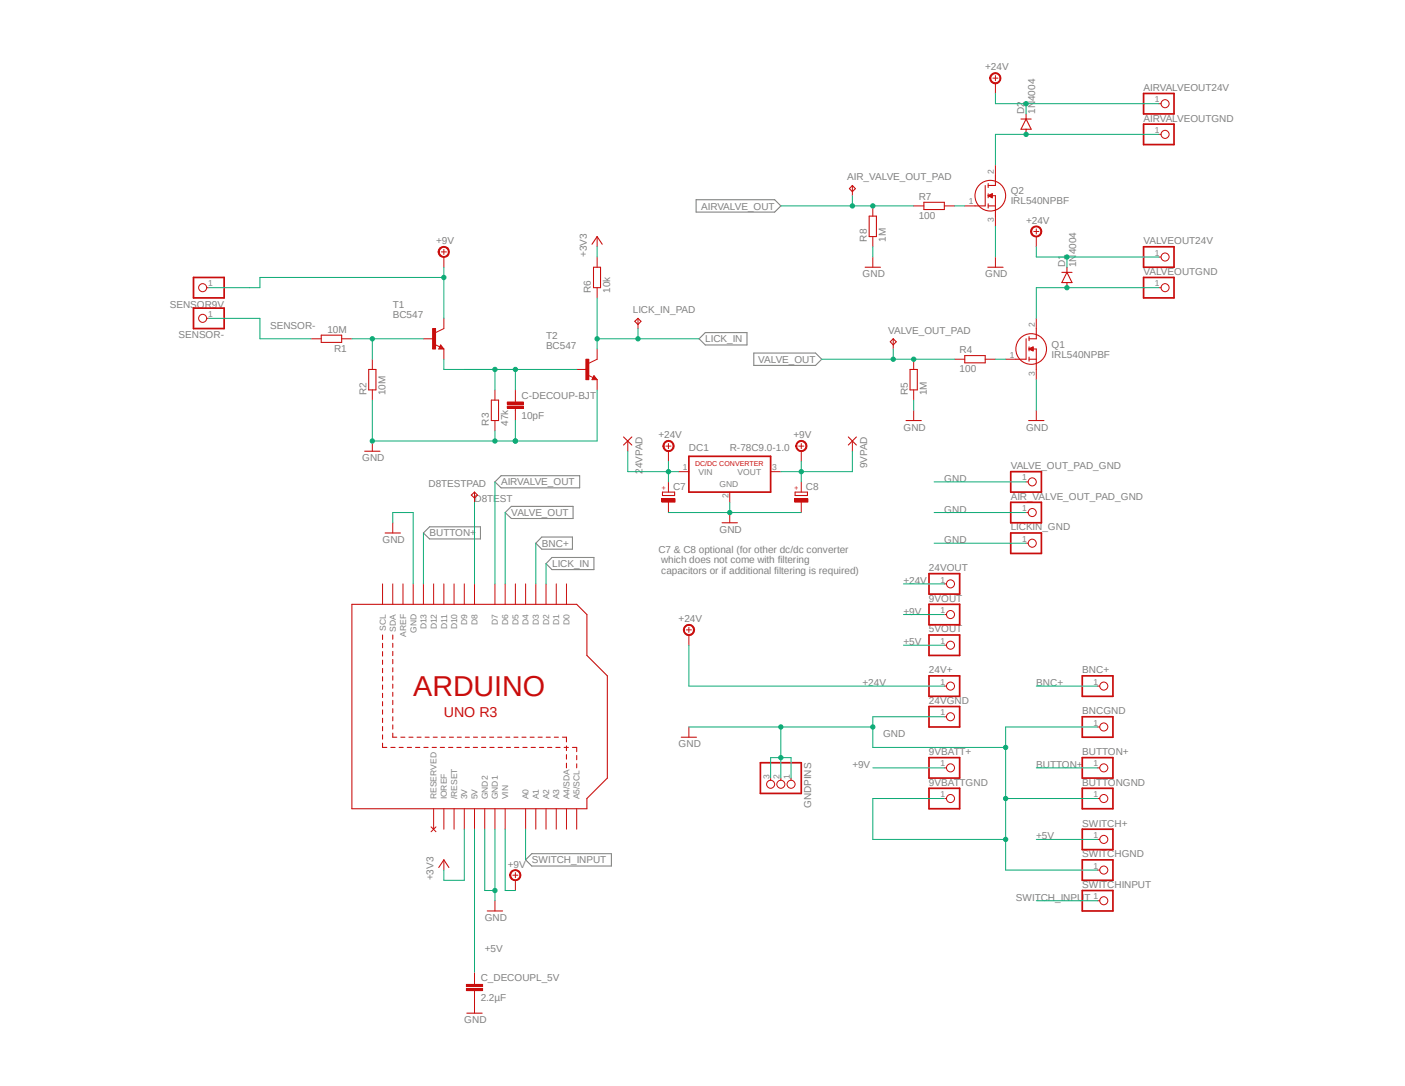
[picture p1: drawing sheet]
<svg xmlns="http://www.w3.org/2000/svg" width="279mm" height="216mm" viewBox="0 0 279 216" stroke-linecap="round" stroke-linejoin="round" font-family="sans-serif">
<path d="M33 11.9l213.4 192.1M246.4 11.9l-213.4 192.1" fill="none" stroke="#fff" stroke-width=".2"/>
<path d="M138.4 39.7h15.7l1.2 1.2-1.2 1.3h-15.7zM139 67.4l1.3-1.3h8.2v2.5h-8.2zM149.9 70.2h12.3l1.2 1.2-1.2 1.2h-12.3zM98.4 95.8l1.3-1.2h15.6v2.4h-15.6zM84.2 106l1.2-1.3h10.1v2.4h-10.1zM100.5 101.9l1.2-1.2h12.3v2.4h-12.3zM107.7 106.8h6.1v2.4h-6.1l-1.1-1.2zM109.8 110.8h8.3v2.4h-8.3l-1.2-1.1zM105.7 169.7h15.9v2.5h-15.9l-1.2-1.3z" fill="none" stroke="#808080" stroke-width=".21"/>
<g fill="none" stroke="#c90d0c" stroke-width=".21">
<path d="M63.9 66.6h4v1.5h-4zM73.3 73.4h1.5v4.1h-1.5zM97.7 79.5h1.4v4.1h-1.4zM72.5 89.7h3.1M70 120.1h44.7l2 2.1v8.1l4.1 4.1v20.3l-4.1 4v2.1h-46.7zM76.1 126.2v.9M76.1 127.9v.9M76.1 129.5v.9M76.1 131.2v.9M76.1 132.9v.8M76.1 134.5v.9M76.1 136.2v.8"/>
<path d="M76.1 137.8v.9M76.1 139.5v.8M78.1 126.2v.9M78.1 127.9v.8M78.1 129.5v.8M78.1 131.1v.9M78.1 132.8v.8M78.1 134.4v.8M78.1 136v.8M78.1 137.6v.8M78.1 139.2v.9M76.1 141.1v.9"/>
<path d="M76.1 142.8v.8M76.1 144.4v.9M76.1 146.1v.8M76.1 147.7v.9h.8M77.7 148.6h.9M78.1 140.9v.8M78.1 142.5v.8M78.1 144.1v.8M78.1 145.8v.8h.8M79.4 148.6h.8M79.7 146.6h.8M81 148.6h.8"/>
<path d="M81.3 146.6h.8M82.6 148.6h.9M82.9 146.6h.8M84.3 148.6h.8M84.5 146.6h.8M85.9 148.6h.9M86.1 146.6h.9M87.5 148.6h.9M87.8 146.6h.8M89.2 148.6h.8M89.4 146.6h.8M90.8 148.6h.9"/>
<path d="M90.9 146.6h.8M92.5 148.6h.8M92.5 146.6h.8M94.1 148.6h.9M94.1 146.6h.9M95.8 148.6h.8M95.8 146.6h.8M97.4 146.6h.8M97.4 148.6h.9M99 146.6h.8M99.1 148.6h.8M100.6 146.6h.8"/>
<path d="M100.7 148.6h.8M102.2 146.6h.8M102.3 148.6h.9M103.8 146.6h.8M104 148.6h.8M105.4 146.6h.8M105.6 148.6h.9M107 146.6h.8M107.3 148.6h.8M108.6 146.6h.8M108.9 148.6h.8M110.2 146.6h.8"/>
<path d="M110.5 148.6h.9M111.8 146.6h.8v.9M112.2 148.6h.8M112.6 148.3v.9M112.6 150v.9M112.6 151.7v1M113.8 148.6h.9v.8M114.7 150.2v.8M114.7 151.8v.9M92.8 201.4h3.1"/>
</g>
<g fill="none" stroke="#c90d0c" stroke-width=".2">
<path d="M87.8 50.1h1M88.3 49.6v1M61.8 67.4h2.1M67.9 67.4h2.1M74 71.4v2M74 77.5v2M98.4 77.5v2M100.9 79.9h3.2v.4h-3.2zM102.5 77.5v2.4M74 87.7v2M98.4 83.6v2M100.9 80.7h3.2v.5h-3.2z"/>
<path d="M102.5 81.2v2.4M76.1 116.1v4M78.1 116.1v4M80.1 116.1v4M82.2 116.1v4M84.2 116.1v4M86.2 116.1v4M88.3 116.1v4M90.3 116.1v4M92.3 116.1v4M94.4 116.1v4M98.4 116.1v4"/>
<path d="M100.5 116.1v4M102.5 116.1v4M104.5 116.1v4M106.6 116.1v4M108.6 116.1v4M110.6 116.1v4M112.6 116.1v4M85.7 164.4l1 1M86.2 160.8v4M86.7 164.4l-1 1M88.3 160.8v4M90.3 160.8v4"/>
<path d="M92.3 160.8v4M94.4 160.8v4M96.4 160.8v4M98.4 160.8v4M100.5 160.8v4M104.5 160.8v4M106.6 160.8v4M108.6 160.8v4M110.6 160.8v4M112.6 160.8v4M114.7 160.8v4M92.8 196.5h3.2v.4h-3.2z"/>
<path d="M92.8 195.7h3.2v.4h-3.2zM94.4 193.3v2.4M94.4 196.9v4.5"/>
</g>
<path d="M100.9 80.9h3.2M100.9 80.1h3.2M92.8 196.7h3.2M92.8 195.9h3.2" fill="none" stroke="#c90d0c" stroke-width=".42"/>
<path d="M87.5 49.3a1.12 1.12 0 0 1 1.7 .2 1.12 1.12 0 0 1-.7 1.7 1.12 1.12 0 0 1-1.4-1.1h.2a.91 .91 0 0 1 1.3-.9 .91 .91 0 0 1 .3 1.4 .91 .91 0 0 1-1.5-.2l-.1-.3h-.2z" fill-rule="evenodd" fill="#c90d0c"/>
<path d="M87.5 49.3a1.12 1.12 0 0 1 1.7 .2 1.12 1.12 0 0 1-.7 1.7 1.12 1.12 0 0 1-1.4-1.1h.2a.91 .91 0 0 1 1.3-.9 .91 .91 0 0 1 .3 1.4 .91 .91 0 0 1-1.5-.2l-.1-.3h-.2zM88.3 51.1v2M145.1 101.9v2" fill="none" stroke="#c90d0c" stroke-width=".2"/>
<path d="M131.7 97.8h2.5v.7h-2.5zM143.6 103.9h3" fill="none" stroke="#c90d0c" stroke-width=".21"/>
<path d="M131.6 99.1h2.6v.7h-2.6z" fill-rule="evenodd" fill="#c90d0c"/>
<path d="M131.6 99.1h2.6v.7h-2.6zM132.9 95.8v2M132.9 99.9v2" fill="none" stroke="#c90d0c" stroke-width=".2"/>
<path d="M158.1 97.8h2.5v.7h-2.5z" fill="none" stroke="#c90d0c" stroke-width=".21"/>
<path d="M158 99.1h2.7v.7h-2.7z" fill-rule="evenodd" fill="#c90d0c"/>
<path d="M205.6 46h1M206.1 45.5v1M181.7 71.4v2M181.7 77.5v2M189.8 71.4h2.1M195.9 71.4h2.1M158 99.1h2.7v.7h-2.7zM159.3 95.8v2M159.3 99.9v2M181.7 81.6v2M206.1 81.6v2" fill="none" stroke="#c90d0c" stroke-width=".2"/>
<path d="M181 73.4h1.4v4.1h-1.4zM191.9 70.7h4v1.4h-4zM180.2 83.6h3M204.6 83.6h3" fill="none" stroke="#c90d0c" stroke-width=".21"/>
<path d="M205.3 45.2a1.12 1.12 0 0 1 1.7 .3 1.12 1.12 0 0 1-.7 1.6 1.12 1.12 0 0 1-1.4-1.1h.2a.91 .91 0 0 1 1.3-.9 .91 .91 0 0 1 .3 1.5 .91 .91 0 0 1-1.5-.2l-.1-.4h-.2z" fill-rule="evenodd" fill="#c90d0c"/>
<path d="M118.7 51.1v2M118.7 57.2v2M205.3 45.2a1.12 1.12 0 0 1 1.7 .3 1.12 1.12 0 0 1-.7 1.6 1.12 1.12 0 0 1-1.4-1.1h.2a.91 .91 0 0 1 1.3-.9 .91 .91 0 0 1 .3 1.5 .91 .91 0 0 1-1.5-.2l-.1-.4h-.2zM206.1 47v2.1M86.5 68.5l1 .5M87.6 68.6l.7 .8h-1.1zM88.3 65.3l-1.7 .8" fill="none" stroke="#c90d0c" stroke-width=".2"/>
<path d="M118 53.1h1.4v4.1h-1.4zM211.2 54.1h2M212.2 54.1l1 2.1h-2zM212.2 53.1v1M212.2 56.2v1M87.6 69l.2 .2h-.3l.1-.5 .5 .6h-.6" fill="none" stroke="#c90d0c" stroke-width=".21"/>
<path d="M86 65.3h.6v4.1h-.6z" fill-rule="evenodd" fill="#c90d0c"/>
<path d="M84.2 67.4h2M86 65.3h.6v4.1h-.6zM88.3 63.3v2M88.3 69.4v2M116.9 74.6l1 .5M118.1 74.7l.6 .8h-1zM118.7 71.4l-1.6 .8" fill="none" stroke="#c90d0c" stroke-width=".2"/>
<path d="M118.1 75.1l.1 .2h-.3l.2-.5 .4 .6h-.6" fill="none" stroke="#c90d0c" stroke-width=".21"/>
<path d="M116.5 71.4h.6v4.1h-.6z" fill-rule="evenodd" fill="#c90d0c"/>
<path d="M118.7 47v2.1M114.7 73.4h2M116.5 71.4h.6v4.1h-.6zM118.7 69.4v2M118.7 75.5v2M132.4 88.7h1M132.9 88.2v1M88.3 170.9v2.1" fill="none" stroke="#c90d0c" stroke-width=".2"/>
<path d="M117.7 48.6l1-1.6 1.1 1.6M87.2 172.5l1.1-1.6 1 1.6" fill="none" stroke="#c90d0c" stroke-width=".21"/>
<path d="M132.2 87.9a1.12 1.12 0 0 1 1.7 .2 1.12 1.12 0 0 1-.7 1.7 1.12 1.12 0 0 1-1.4-1.1h.2a.9 .9 0 0 1 1.2-.9 .9 .9 0 0 1 .4 1.4 .9 .9 0 0 1-1.5-.2l-.1-.3h-.2z" fill-rule="evenodd" fill="#c90d0c"/>
<path d="M132.2 87.9a1.12 1.12 0 0 1 1.7 .2 1.12 1.12 0 0 1-.7 1.7 1.12 1.12 0 0 1-1.4-1.1h.2a.9 .9 0 0 1 1.2-.9 .9 .9 0 0 1 .4 1.4 .9 .9 0 0 1-1.5-.2l-.1-.3h-.2zM132.9 89.7v2M158.8 88.7h1.1M159.3 88.2v1" fill="none" stroke="#c90d0c" stroke-width=".2"/>
<path d="M158.6 87.9a1.12 1.12 0 0 1 1.7 .2 1.12 1.12 0 0 1-.7 1.7 1.12 1.12 0 0 1-1.4-1.1h.3a.92 .92 0 0 1 1.3-.8 .92 .92 0 0 1 .2 1.5 .92 .92 0 0 1-1.5-.4v-.3h-.3z" fill-rule="evenodd" fill="#c90d0c"/>
<path d="M158.6 87.9a1.12 1.12 0 0 1 1.7 .2 1.12 1.12 0 0 1-.7 1.7 1.12 1.12 0 0 1-1.4-1.1h.3a.92 .92 0 0 1 1.3-.8 .92 .92 0 0 1 .2 1.5 .92 .92 0 0 1-1.5-.4v-.3h-.3zM159.3 89.7v2M78.1 103.9v2.1M98.4 179.1v2M102 174h1M102.5 173.5v1" fill="none" stroke="#c90d0c" stroke-width=".2"/>
<path d="M76.6 106h3M96.9 181.1h3" fill="none" stroke="#c90d0c" stroke-width=".21"/>
<path d="M101.7 173.2a1.12 1.12 0 0 1 1.7 .2 1.12 1.12 0 0 1-.6 1.7 1.12 1.12 0 0 1-1.5-1.1h.3a.91 .91 0 0 1 1.2-.9 .91 .91 0 0 1 .3 1.5 .91 .91 0 0 1-1.5-.3v-.3h-.3z" fill-rule="evenodd" fill="#c90d0c"/>
<g fill="none" stroke="#c90d0c" stroke-width=".2">
<path d="M197.4 15.5h1.1M198 15v1M173.6 40.9v2.1M173.6 47v2.1M173.6 51.1v2M181.7 40.9h2M187.8 40.9h2M198 51.1v2M126.9 63.3v2M177.6 67.4v2M200 71.4h2M206.1 63.3v2"/>
<path d="M206.1 73.4v2.1M94.4 97.8v2.1M124.8 87.7v2M135 93.8h2M145.1 97.8v2.1M153.2 93.8h2.1M169.5 87.7v2M101.7 173.2a1.12 1.12 0 0 1 1.7 .2 1.12 1.12 0 0 1-.6 1.7 1.12 1.12 0 0 1-1.5-1.1h.3a.91 .91 0 0 1 1.2-.9 .91 .91 0 0 1 .3 1.5 .91 .91 0 0 1-1.5-.3v-.3h-.3zM102.5 175v2"/>
</g>
<g fill="none" stroke="#c90d0c" stroke-width=".21">
<path d="M172 53.1h3.1M172.8 43h1.5v4h-1.5zM183.7 40.2h4.1v1.5h-4.1zM196.4 53.1h3.1M126.2 63.9l.7-.6 .6 .6-.6 .6zM177 67.9l.6-.5 .6 .5-.6 .7zM204 67.4v4h-2M204.6 69.4h1.5v4M204.6 71.4h1.5M204.6 66.9v.8M204.6 69v.8M204.6 71v.8"/>
<path d="M204.6 69.4l.8-.4v.8zM204.9 69.5h.5M204.9 69.2h.5M205.2 69.6h.2M205.2 69.1h.2M206.1 65.3v2.1h-1.5M93.7 98.4l.7-.6 .6 .6-.6 .6zM124 86.9l1.6 1.6M125.6 86.9l-1.6 1.6M168.7 86.9l1.6 1.6M170.3 86.9l-1.6 1.6"/>
<circle cx="205.1" cy="69.4" r="3.1"/>
</g>
<path d="M137 90.7h16.2v7.1h-16.2z" fill="none" stroke="#c90d0c" stroke-width=".34"/>
<path d="M197.1 14.8a1.11 1.11 0 0 1 1.8 .2 1.11 1.11 0 0 1-.7 1.7 1.11 1.11 0 0 1-1.4-1.2h.2a.92 .92 0 0 1 1.3-.8 .92 .92 0 0 1 .3 1.5 .92 .92 0 0 1-1.5-.3l-.1-.4h-.2z" fill-rule="evenodd" fill="#c90d0c"/>
<g fill="none" stroke="#c90d0c" stroke-width=".2">
<path d="M197.1 14.8a1.11 1.11 0 0 1 1.8 .2 1.11 1.11 0 0 1-.7 1.7 1.11 1.11 0 0 1-1.4-1.2h.2a.92 .92 0 0 1 1.3-.8 .92 .92 0 0 1 .3 1.5 .92 .92 0 0 1-1.5-.3l-.1-.4h-.2zM198 16.6v2M169.5 36.9v2M198 32.8v2M191.9 40.9h2M198 43v2M187.8 116.1h.4M136.5 125.2h1M137 124.7v1M187.8 136.4h.4M187.8 122.2h.4M187.8 128.3h.4"/>
<path d="M218.3 136.4h.4M153.2 154.7v.5M155.3 154.7v.5M157.3 154.7v.5M187.8 142.5h.4M187.8 152.7h.4M187.8 158.7h.4M218.3 152.7h.4M218.3 158.7h.4M218.3 144.5h.4M218.3 166.9h.4M218.3 173h.4"/>
<path d="M218.3 179.1h.4"/>
<circle cx="189" cy="116.1" r=".8"/>
<circle cx="189" cy="128.3" r=".8"/>
<circle cx="189" cy="136.4" r=".8"/>
<circle cx="189" cy="122.2" r=".8"/>
<circle cx="219.5" cy="136.4" r=".8"/>
<circle cx="153.3" cy="155.9" r=".8"/>
<circle cx="155.3" cy="155.9" r=".8"/>
<circle cx="157.3" cy="155.9" r=".8"/>
<circle cx="189" cy="142.5" r=".8"/>
<circle cx="189" cy="152.7" r=".8"/>
<circle cx="189" cy="158.8" r=".8"/>
<circle cx="219.5" cy="158.8" r=".8"/>
<circle cx="219.5" cy="152.7" r=".8"/>
<circle cx="219.5" cy="144.5" r=".8"/>
<circle cx="219.5" cy="173" r=".8"/>
<circle cx="219.5" cy="166.9" r=".8"/>
<circle cx="219.5" cy="179.1" r=".8"/>
</g>
<g fill="none" stroke="#c90d0c" stroke-width=".21">
<path d="M169.5 36.9l.6 .6-.6 .6-.6-.6zM195.9 36.9v4h-2M196.5 38.9h1.5v4.1M196.5 36.5v.8M196.5 38.5v.8M196.8 38.8h.5M196.8 39.1h.5M197 38.7h.3M197.1 39.2h.2M197.3 38.5l-.8 .4M197.3 38.5v.8l-.8-.4M197.3 38.5l.1 .1"/>
<path d="M198 34.8v2.1h-1.5M203 23.7h2.1M204 23.7l1.1 2h-2.1zM204 22.6v1.1M204 25.7v1M196.5 40.9h1.5M196.5 40.5v.9"/>
<circle cx="196.9" cy="38.9" r="3.1"/>
</g>
<g fill="none" stroke="#c90d0c" stroke-width=".34">
<path d="M184.7 114h6.1v4.1h-6.1zM184.7 120.1h6.1v4.1h-6.1zM184.7 126.2h6.1v4.1h-6.1zM184.7 134.4h6.1v4h-6.1zM215.2 134.4h6.1v4h-6.1zM151.2 151.6h8.1v6.1h-8.1zM184.7 140.5h6.1v4h-6.1zM184.7 150.6h6.1v4.1h-6.1zM184.7 156.7h6.1v4.1h-6.1zM215.2 150.6h6.1v4.1h-6.1zM215.2 156.7h6.1v4.1h-6.1zM215.2 142.5h6.1v4.1h-6.1z"/>
<path d="M215.2 164.8h6.1v4.1h-6.1zM215.2 170.9h6.1v4.1h-6.1zM215.2 177h6.1v4.1h-6.1z"/>
</g>
<path d="M136.2 124.5a1.11 1.11 0 0 1 1.8 .2 1.11 1.11 0 0 1-.7 1.6 1.11 1.11 0 0 1-1.4-1.1h.2a.92 .92 0 0 1 1.3-.7 .92 .92 0 0 1 .2 1.5 .92 .92 0 0 1-1.5-.4v-.4h-.2z" fill-rule="evenodd" fill="#c90d0c"/>
<g fill="none" stroke="#c90d0c" stroke-width=".2">
<path d="M230.5 20.6h.4M230.5 26.7h.4M41.1 57.2h.4M230.5 51.1h.4M230.5 57.2h.4M41.1 63.3h.4M204 95.8h.5M204 101.9h.5M204 108h.5M136.2 124.5a1.11 1.11 0 0 1 1.8 .2 1.11 1.11 0 0 1-.7 1.6 1.11 1.11 0 0 1-1.4-1.1h.2a.92 .92 0 0 1 1.3-.7 .92 .92 0 0 1 .2 1.5 .92 .92 0 0 1-1.5-.4v-.4h-.2zM137 126.2v2.1M137 144.5v2.1"/>
<circle cx="231.7" cy="20.6" r=".8"/>
<circle cx="231.7" cy="26.7" r=".8"/>
<circle cx="40.3" cy="57.2" r=".8"/>
<circle cx="231.7" cy="57.2" r=".8"/>
<circle cx="231.7" cy="51.1" r=".8"/>
<circle cx="40.3" cy="63.3" r=".8"/>
<circle cx="205.3" cy="95.8" r=".8"/>
<circle cx="205.3" cy="101.9" r=".8"/>
<circle cx="205.3" cy="108" r=".8"/>
</g>
<path d="M135.5 146.6h3" fill="none" stroke="#c90d0c" stroke-width=".21"/>
<path d="M227.4 18.6h6.1v4h-6.1zM227.4 24.7h6.1v4h-6.1zM38.5 55.2h6.1v4h-6.1zM227.4 49.1h6.1v4h-6.1zM227.4 55.2h6.1v4h-6.1zM38.5 61.3h6.1v4h-6.1zM201 93.8h6.1v4h-6.1zM201 99.9h6.1v4h-6.1zM201 106h6.1v4h-6.1z" fill="none" stroke="#c90d0c" stroke-width=".34"/>
<path d="M118.7 59.2v10.2M118.7 67.4h20.3M108.6 112.1v4" fill="none" stroke="#0dab76" stroke-width=".2"/>
<circle cx="118.7" cy="67.4" r=".43" fill="#0dab76"/>
<g fill="none" stroke="#0dab76" stroke-width=".2">
<path d="M126.9 65.3v2.1"/>
<circle cx="118.7" cy="67.4" r=".43"/>
</g>
<circle cx="126.9" cy="67.4" r=".43" fill="#0dab76"/>
<g fill="none" stroke="#0dab76" stroke-width=".2">
<path d="M41.5 63.3h10.2v4.1h10.1M74 79.5v8.2h28.5M94.4 99.9v16.2M98.4 85.6v2.1M84.2 106v10.1M106.6 108v8.1M206.1 136.4h12.2M206.1 152.7h12.2"/>
<circle cx="126.9" cy="67.4" r=".43"/>
</g>
<circle cx="98.4" cy="87.7" r=".43" fill="#0dab76"/>
<g fill="none" stroke="#0dab76" stroke-width=".2">
<path d="M118.7 77.5v10.2h-16.2"/>
<circle cx="98.4" cy="87.7" r=".43"/>
</g>
<circle cx="102.5" cy="87.7" r=".43" fill="#0dab76"/>
<g fill="none" stroke="#0dab76" stroke-width=".2">
<path d="M102.5 83.6v4.1"/>
<circle cx="102.5" cy="87.7" r=".43"/>
</g>
<circle cx="102.5" cy="87.7" r=".43" fill="#0dab76"/>
<circle cx="102.5" cy="87.7" r=".43" fill="none" stroke="#0dab76" stroke-width=".2"/>
<circle cx="74" cy="87.7" r=".43" fill="#0dab76"/>
<g fill="none" stroke="#0dab76" stroke-width=".2">
<path d="M145.1 99.9v2h-12.2M78.1 103.9v-2h4.1v14.2"/>
<circle cx="74" cy="87.7" r=".43"/>
</g>
<circle cx="145.1" cy="101.9" r=".43" fill="#0dab76"/>
<g fill="none" stroke="#0dab76" stroke-width=".2">
<path d="M181.7 79.5v2.1M206.1 75.5v6.1M145.1 101.9h14.2M96.4 164.8v12.2h2M98.4 164.8v14.3"/>
<circle cx="145.1" cy="101.9" r=".43"/>
</g>
<circle cx="98.4" cy="177" r=".43" fill="#0dab76"/>
<g fill="none" stroke="#0dab76" stroke-width=".2">
<path d="M173.6 49.1v2M198 45v6.1M173.6 142.5h14.2M187.8 158.7h-14.2v8.2M200 158.7h18.3M200 148.6v24.4h18.3M200 144.5h18.3"/>
<circle cx="98.4" cy="177" r=".43"/>
</g>
<circle cx="200" cy="158.7" r=".43" fill="#0dab76"/>
<g fill="none" stroke="#0dab76" stroke-width=".2">
<path d="M200 144.5v4.1M173.6 166.9h26.4"/>
<circle cx="200" cy="158.7" r=".43"/>
</g>
<circle cx="200" cy="166.9" r=".43" fill="#0dab76"/>
<g fill="none" stroke="#0dab76" stroke-width=".2">
<path d="M173.6 142.5v6.1h26.4"/>
<circle cx="200" cy="166.9" r=".43"/>
</g>
<circle cx="200" cy="148.6" r=".43" fill="#0dab76"/>
<g fill="none" stroke="#0dab76" stroke-width=".2">
<path d="M137 144.5h18.3"/>
<circle cx="200" cy="148.6" r=".43"/>
</g>
<circle cx="173.6" cy="144.5" r=".43" fill="#0dab76"/>
<g fill="none" stroke="#0dab76" stroke-width=".2">
<path d="M153.2 154.7v-4.1h2.1v4.1M155.3 144.5h18.3"/>
<circle cx="173.6" cy="144.5" r=".43"/>
</g>
<circle cx="155.3" cy="150.6" r=".43" fill="#0dab76"/>
<g fill="none" stroke="#0dab76" stroke-width=".2">
<path d="M155.3 144.5v6.1h2v4.1"/>
<circle cx="155.3" cy="150.6" r=".43"/>
</g>
<circle cx="155.3" cy="144.5" r=".43" fill="#0dab76"/>
<g fill="none" stroke="#0dab76" stroke-width=".2">
<path d="M88.3 73.4h14.2M98.4 73.4v4.1M185.8 95.8h18.2M185.8 101.9h18.2M185.8 108h18.2"/>
<circle cx="155.3" cy="144.5" r=".43"/>
</g>
<circle cx="98.4" cy="73.4" r=".43" fill="#0dab76"/>
<g fill="none" stroke="#0dab76" stroke-width=".2">
<path d="M114.7 73.4h-12.2v4.1"/>
<circle cx="98.4" cy="73.4" r=".43"/>
</g>
<circle cx="102.5" cy="73.4" r=".43" fill="#0dab76"/>
<g fill="none" stroke="#0dab76" stroke-width=".2">
<path d="M70 67.4h14.2M74 67.4v4M88.3 71.4v2"/>
<circle cx="102.5" cy="73.4" r=".43"/>
</g>
<circle cx="74" cy="67.4" r=".43" fill="#0dab76"/>
<g fill="none" stroke="#0dab76" stroke-width=".2">
<path d="M88.3 53.1v10.2M88.3 55.2h-36.6v2h-2"/>
<circle cx="74" cy="67.4" r=".43"/>
</g>
<circle cx="88.3" cy="55.2" r=".43" fill="#0dab76"/>
<g fill="none" stroke="#0dab76" stroke-width=".2">
<path d="M41.5 57.2h8.2M155.3 93.8h4M159.3 91.7v4.1"/>
<circle cx="88.3" cy="55.2" r=".43"/>
</g>
<circle cx="159.3" cy="93.8" r=".43" fill="#0dab76"/>
<g fill="none" stroke="#0dab76" stroke-width=".2">
<path d="M206.1 49.1v2h6.1v2M198 71.4h2M169.5 89.7v4.1h-10.2M179.7 122.2h8.1M173.6 152.7h14.2M100.5 164.8v12.2h2"/>
<circle cx="159.3" cy="93.8" r=".43"/>
</g>
<circle cx="212.2" cy="51.1" r=".43" fill="#0dab76"/>
<g fill="none" stroke="#0dab76" stroke-width=".2">
<path d="M212.2 51.1h18.3M124.8 89.7v4.1h10.2M132.9 91.7v2.1"/>
<circle cx="212.2" cy="51.1" r=".43"/>
</g>
<circle cx="132.9" cy="93.8" r=".43" fill="#0dab76"/>
<g fill="none" stroke="#0dab76" stroke-width=".2">
<path d="M198 18.6v2h32.5M204 20.6v2M132.9 93.8v2"/>
<circle cx="132.9" cy="93.8" r=".43"/>
</g>
<circle cx="204" cy="20.6" r=".43" fill="#0dab76"/>
<g fill="none" stroke="#0dab76" stroke-width=".2">
<path d="M118.7 49.1v2M163.4 71.4h26.4M179.7 116.1h8.1M137 128.3v8.1h50.8M92.3 164.8v10.2h-4v-2"/>
<circle cx="204" cy="20.6" r=".43"/>
</g>
<circle cx="181.7" cy="71.4" r=".43" fill="#0dab76"/>
<g fill="none" stroke="#0dab76" stroke-width=".2">
<path d="M177.6 69.4v2"/>
<circle cx="181.7" cy="71.4" r=".43"/>
</g>
<circle cx="177.6" cy="71.4" r=".43" fill="#0dab76"/>
<g fill="none" stroke="#0dab76" stroke-width=".2">
<path d="M155.3 40.9h26.4M98.4 95.8v20.3M100.5 101.9v14.2M104.5 164.8v6.1M206.1 179.1h12.2"/>
<circle cx="177.6" cy="71.4" r=".43"/>
</g>
<circle cx="173.6" cy="40.9" r=".43" fill="#0dab76"/>
<g fill="none" stroke="#0dab76" stroke-width=".2">
<path d="M169.5 38.9v2"/>
<circle cx="173.6" cy="40.9" r=".43"/>
</g>
<circle cx="169.5" cy="40.9" r=".43" fill="#0dab76"/>
<g fill="none" stroke="#0dab76" stroke-width=".2">
<path d="M189.8 40.9h2.1M212.2 57.2h-6.1v6.1"/>
<circle cx="169.5" cy="40.9" r=".43"/>
</g>
<circle cx="212.2" cy="57.2" r=".43" fill="#0dab76"/>
<g fill="none" stroke="#0dab76" stroke-width=".2">
<path d="M230.5 26.7h-32.5v6.1M212.2 57.2h18.3"/>
<circle cx="212.2" cy="57.2" r=".43"/>
</g>
<circle cx="204" cy="26.7" r=".43" fill="#0dab76"/>
<g fill="none" stroke="#0dab76" stroke-width=".2">
<path d="M179.7 128.3h8.1M94.4 164.8v28.5M206.1 166.9h12.2"/>
<circle cx="204" cy="26.7" r=".43"/>
</g>
<text font-size="5.7" fill="#c90d0c" x="82.2" y="138.4">ARDUINO</text>
<text font-size="2.8" fill="#c90d0c" x="88.3" y="142.5">UNO R3</text>
<g font-size="2" fill="#808080">
<text x="195.9" y="14">+24V</text>
<text x="203.7" y="22.6" transform="rotate(-90 203.7 22.6)">D2</text>
<text x="205.9" y="22.6" transform="rotate(-90 205.9 22.6)">1N4004</text>
<text x="227.4" y="18.1">AIRVALVEOUT24V</text>
<text x="227.4" y="24.2">AIRVALVEOUTGND</text>
<text x="168.5" y="35.9">AIR_VALVE_OUT_PAD</text>
<text x="139.4" y="41.7">AIRVALVE_OUT</text>
<text x="182.7" y="39.8">R7</text>
<text x="201" y="40.6">IRL540NPBF</text>
<text x="201" y="38.6">Q2</text>
<text x="182.7" y="43.6">100</text>
<text x="204" y="44.5">+24V</text>
<text x="86.7" y="48.6">+9V</text>
<text x="116.7" y="51.1" transform="rotate(-90 116.7 51.1)">+3V3</text>
<text x="172.4" y="48" transform="rotate(-90 172.4 48)">R8</text>
<text x="176.2" y="48" transform="rotate(-90 176.2 48)">1M</text>
<text x="211.8" y="53.1" transform="rotate(-90 211.8 53.1)">D1</text>
<text x="214" y="53.1" transform="rotate(-90 214 53.1)">1N4004</text>
<text x="227.4" y="48.6">VALVEOUT24V</text>
<text x="117.5" y="58.2" transform="rotate(-90 117.5 58.2)">R6</text>
<text x="121.4" y="58.2" transform="rotate(-90 121.4 58.2)">10k</text>
<text x="171.5" y="55.2">GND</text>
<text x="195.9" y="55.2">GND</text>
<text x="227.4" y="54.7">VALVEOUTGND</text>
<text x="33.8" y="61.2">SENSOR9V</text>
<text x="53.7" y="65.3">SENSOR-</text>
<text x="78.1" y="63.3">BC547</text>
<text x="78.1" y="61.3">T1</text>
<text x="125.9" y="62.3">LICK_IN_PAD</text>
<text x="35.5" y="67.3">SENSOR-</text>
<text x="65.1" y="66.2">10M</text>
<text x="66.4" y="70">R1</text>
<text x="108.6" y="69.4">BC547</text>
<text x="108.6" y="67.4">T2</text>
<text x="140.2" y="68.1">LICK_IN</text>
<text x="176.6" y="66.3">VALVE_OUT_PAD</text>
<text x="190.8" y="70.2">R4</text>
<text x="209.1" y="71.1">IRL540NPBF</text>
<text x="209.1" y="69.1">Q1</text>
<text x="150.8" y="72.1">VALVE_OUT</text>
<text x="190.8" y="74">100</text>
<text x="72.9" y="78.5" transform="rotate(-90 72.9 78.5)">R2</text>
<text x="76.7" y="78.5" transform="rotate(-90 76.7 78.5)">10M</text>
<text x="103.7" y="83.3">10pF</text>
<text x="103.7" y="79.2">C-DECOUP-BJT</text>
<text x="180.5" y="78.5" transform="rotate(-90 180.5 78.5)">R5</text>
<text x="184.3" y="78.5" transform="rotate(-90 184.3 78.5)">1M</text>
<text x="97.2" y="84.6" transform="rotate(-90 97.2 84.6)">R3</text>
<text x="101" y="84.6" transform="rotate(-90 101 84.6)">47k</text>
<text x="130.9" y="87.2">+24V</text>
<text x="137" y="89.7">DC1</text>
<text x="145.1" y="89.7">R-78C9.0-1.0</text>
<text x="157.8" y="87.2">+9V</text>
<text x="179.7" y="85.6">GND</text>
<text x="204" y="85.6">GND</text>
<text x="72" y="91.7">GND</text>
<text x="127.8" y="94.2" transform="rotate(-90 127.8 94.2)">24VPAD</text>
<text x="172.4" y="93.1" transform="rotate(-90 172.4 93.1)">9VPAD</text>
<text x="187.8" y="95.8">GND</text>
<text x="201" y="93.3">VALVE_OUT_PAD_GND</text>
<text x="85.2" y="96.8">D8TESTPAD</text>
<text x="94.4" y="99.9">D8TEST</text>
<text x="99.7" y="96.5">AIRVALVE_OUT</text>
<text x="133.9" y="97.5">C7</text>
<text x="160.3" y="97.5">C8</text>
<text x="187.8" y="101.9">GND</text>
<text x="201" y="99.4">AIR_VALVE_OUT_PAD_GND</text>
<text x="76.1" y="108">GND</text>
<text x="85.4" y="106.6">BUTTON+</text>
<text x="101.7" y="102.6">VALVE_OUT</text>
<text x="143.1" y="106">GND</text>
<text x="187.8" y="108">GND</text>
<text x="201" y="105.5">LICKIN_GND</text>
<text x="107.8" y="108.7">BNC+</text>
<text x="109.8" y="112.7">LICK_IN</text>
<text x="130.9" y="109.9">C7 &amp; C8 optional (for other dc/dc converter</text>
<text x="131.5" y="112">which does not come with filtering</text>
<text x="184.7" y="113.6">24VOUT</text>
<text x="131.5" y="114.1">capacitors or if additional filtering is required)</text>
<text x="179.7" y="116.1">+24V</text>
<text x="184.7" y="119.6">9VOUT</text>
<text x="135" y="123.7">+24V</text>
<text x="179.7" y="122.2">+9V</text>
<text x="184.7" y="125.7">5VOUT</text>
<text x="179.7" y="128.3">+5V</text>
<text x="171.5" y="136.4">+24V</text>
<text x="184.7" y="133.9">24V+</text>
<text x="206.1" y="136.4">BNC+</text>
<text x="215.2" y="133.9">BNC+</text>
<text x="184.7" y="140">24VGND</text>
<text x="215.2" y="142">BNCGND</text>
<text x="135" y="148.6">GND</text>
<text x="175.6" y="146.6">GND</text>
<text x="169.5" y="152.7">+9V</text>
<text x="184.7" y="150.1">9VBATT+</text>
<text x="206.1" y="152.7">BUTTON+</text>
<text x="215.2" y="150.1">BUTTON+</text>
<text x="161.3" y="160.7" transform="rotate(-90 161.3 160.7)">GNDPINS</text>
<text x="184.7" y="156.2">9VBATTGND</text>
<text x="215.2" y="156.2">BUTTONGND</text>
<text x="206.1" y="166.9">+5V</text>
<text x="215.2" y="164.3">SWITCH+</text>
<text x="101" y="172.5">+9V</text>
<text x="105.7" y="171.7">SWITCH_INPUT</text>
<text x="215.2" y="170.4">SWITCHGND</text>
<text x="86.2" y="175" transform="rotate(-90 86.2 175)">+3V3</text>
<text x="202" y="179.1">SWITCH_INPUT</text>
<text x="215.2" y="176.5">SWITCHINPUT</text>
<text x="96.4" y="183.1">GND</text>
<text x="96.4" y="189.2">+5V</text>
<text x="95.6" y="195">C_DECOUPL_5V</text>
<text x="92.3" y="203.5">GND</text>
<text x="95.6" y="199.1">2.2µF</text>
</g>
<g font-size="1.7" fill="#808080">
<text x="229.7" y="20.4">1</text>
<text x="229.7" y="26.5">1</text>
<text x="197.7" y="34.5" transform="rotate(-90 197.7 34.5)">2</text>
<text x="192.7" y="40.6">1</text>
<text x="197.7" y="44.2" transform="rotate(-90 197.7 44.2)">3</text>
<text x="229.7" y="50.8">1</text>
<text x="41.4" y="56.9">1</text>
<text x="229.7" y="56.9">1</text>
<text x="41.4" y="63">1</text>
<text x="205.8" y="65" transform="rotate(-90 205.8 65)">2</text>
<text x="200.8" y="71.1">1</text>
<text x="205.8" y="74.7" transform="rotate(-90 205.8 74.7)">3</text>
<text x="135.8" y="93.5">1</text>
<text x="138.9" y="94.4">VIN</text>
<text x="146.7" y="94.4">VOUT</text>
<text x="153.5" y="93.5">3</text>
<text x="203.3" y="95.5">1</text>
<text x="143.1" y="96.8">GND</text>
<text x="144.9" y="99" transform="rotate(-90 144.9 99)">2</text>
<text x="203.3" y="101.6">1</text>
<text x="203.3" y="107.7">1</text>
<text x="187" y="115.8">1</text>
<text x="76.7" y="125.3" transform="rotate(-90 76.7 125.3)">SCL</text>
<text x="78.7" y="125.6" transform="rotate(-90 78.7 125.6)">SDA</text>
<text x="82.8" y="125.8" transform="rotate(-90 82.8 125.8)">GND</text>
<text x="84.8" y="125.1" transform="rotate(-90 84.8 125.1)">D13</text>
<text x="86.9" y="125.1" transform="rotate(-90 86.9 125.1)">D12</text>
<text x="88.9" y="125" transform="rotate(-90 88.9 125)">D11</text>
<text x="90.9" y="125.1" transform="rotate(-90 90.9 125.1)">D10</text>
<text x="92.9" y="124.2" transform="rotate(-90 92.9 124.2)">D9</text>
<text x="95" y="124.2" transform="rotate(-90 95 124.2)">D8</text>
<text x="99" y="124.2" transform="rotate(-90 99 124.2)">D7</text>
<text x="101" y="124.2" transform="rotate(-90 101 124.2)">D6</text>
<text x="103.1" y="124.2" transform="rotate(-90 103.1 124.2)">D5</text>
<text x="105.1" y="124.2" transform="rotate(-90 105.1 124.2)">D4</text>
<text x="107.1" y="124.2" transform="rotate(-90 107.1 124.2)">D3</text>
<text x="109.2" y="124.2" transform="rotate(-90 109.2 124.2)">D2</text>
<text x="111.2" y="124.2" transform="rotate(-90 111.2 124.2)">D1</text>
<text x="113.2" y="124.2" transform="rotate(-90 113.2 124.2)">D0</text>
<text x="187" y="121.9">1</text>
<text x="80.8" y="126.6" transform="rotate(-90 80.8 126.6)">AREF</text>
<text x="187" y="128">1</text>
<text x="187" y="136.1">1</text>
<text x="217.5" y="136.1">1</text>
<text x="187" y="142.2">1</text>
<text x="217.5" y="144.3">1</text>
<text x="153" y="154.9" transform="rotate(-90 153 154.9)">3</text>
<text x="155" y="154.9" transform="rotate(-90 155 154.9)">2</text>
<text x="157.1" y="154.9" transform="rotate(-90 157.1 154.9)">1</text>
<text x="187" y="152.4">1</text>
<text x="217.5" y="152.4">1</text>
<text x="86.8" y="158.9" transform="rotate(-90 86.8 158.9)">RESERVED</text>
<text x="88.9" y="158.9" transform="rotate(-90 88.9 158.9)">IOREF</text>
<text x="90.9" y="158.9" transform="rotate(-90 90.9 158.9)">/RESET</text>
<text x="92.9" y="158.9" transform="rotate(-90 92.9 158.9)">3V</text>
<text x="95" y="158.9" transform="rotate(-90 95 158.9)">5V</text>
<text x="97" y="158.9" transform="rotate(-90 97 158.9)">GND2</text>
<text x="99" y="158.9" transform="rotate(-90 99 158.9)">GND1</text>
<text x="101" y="158.9" transform="rotate(-90 101 158.9)">VIN</text>
<text x="105.1" y="158.9" transform="rotate(-90 105.1 158.9)">A0</text>
<text x="107.1" y="158.9" transform="rotate(-90 107.1 158.9)">A1</text>
<text x="109.2" y="158.9" transform="rotate(-90 109.2 158.9)">A2</text>
<text x="111.2" y="158.9" transform="rotate(-90 111.2 158.9)">A3</text>
<text x="113.2" y="158.9" transform="rotate(-90 113.2 158.9)">A4/SDA</text>
<text x="115.3" y="158.9" transform="rotate(-90 115.3 158.9)">A5/SCL</text>
<text x="187" y="158.5">1</text>
<text x="217.5" y="158.5">1</text>
<text x="217.5" y="166.6">1</text>
<text x="217.5" y="172.7">1</text>
<text x="217.5" y="178.8">1</text>
</g>
<g font-size="1.4" fill="#c90d0c">
<text x="138.2" y="92.6">DC/DC CONVERTER</text>
<text x="132.5" y="97.5" transform="rotate(-90 132.5 97.5)">+</text>
<text x="158.9" y="97.5" transform="rotate(-90 158.9 97.5)">+</text>
</g>
</svg>
